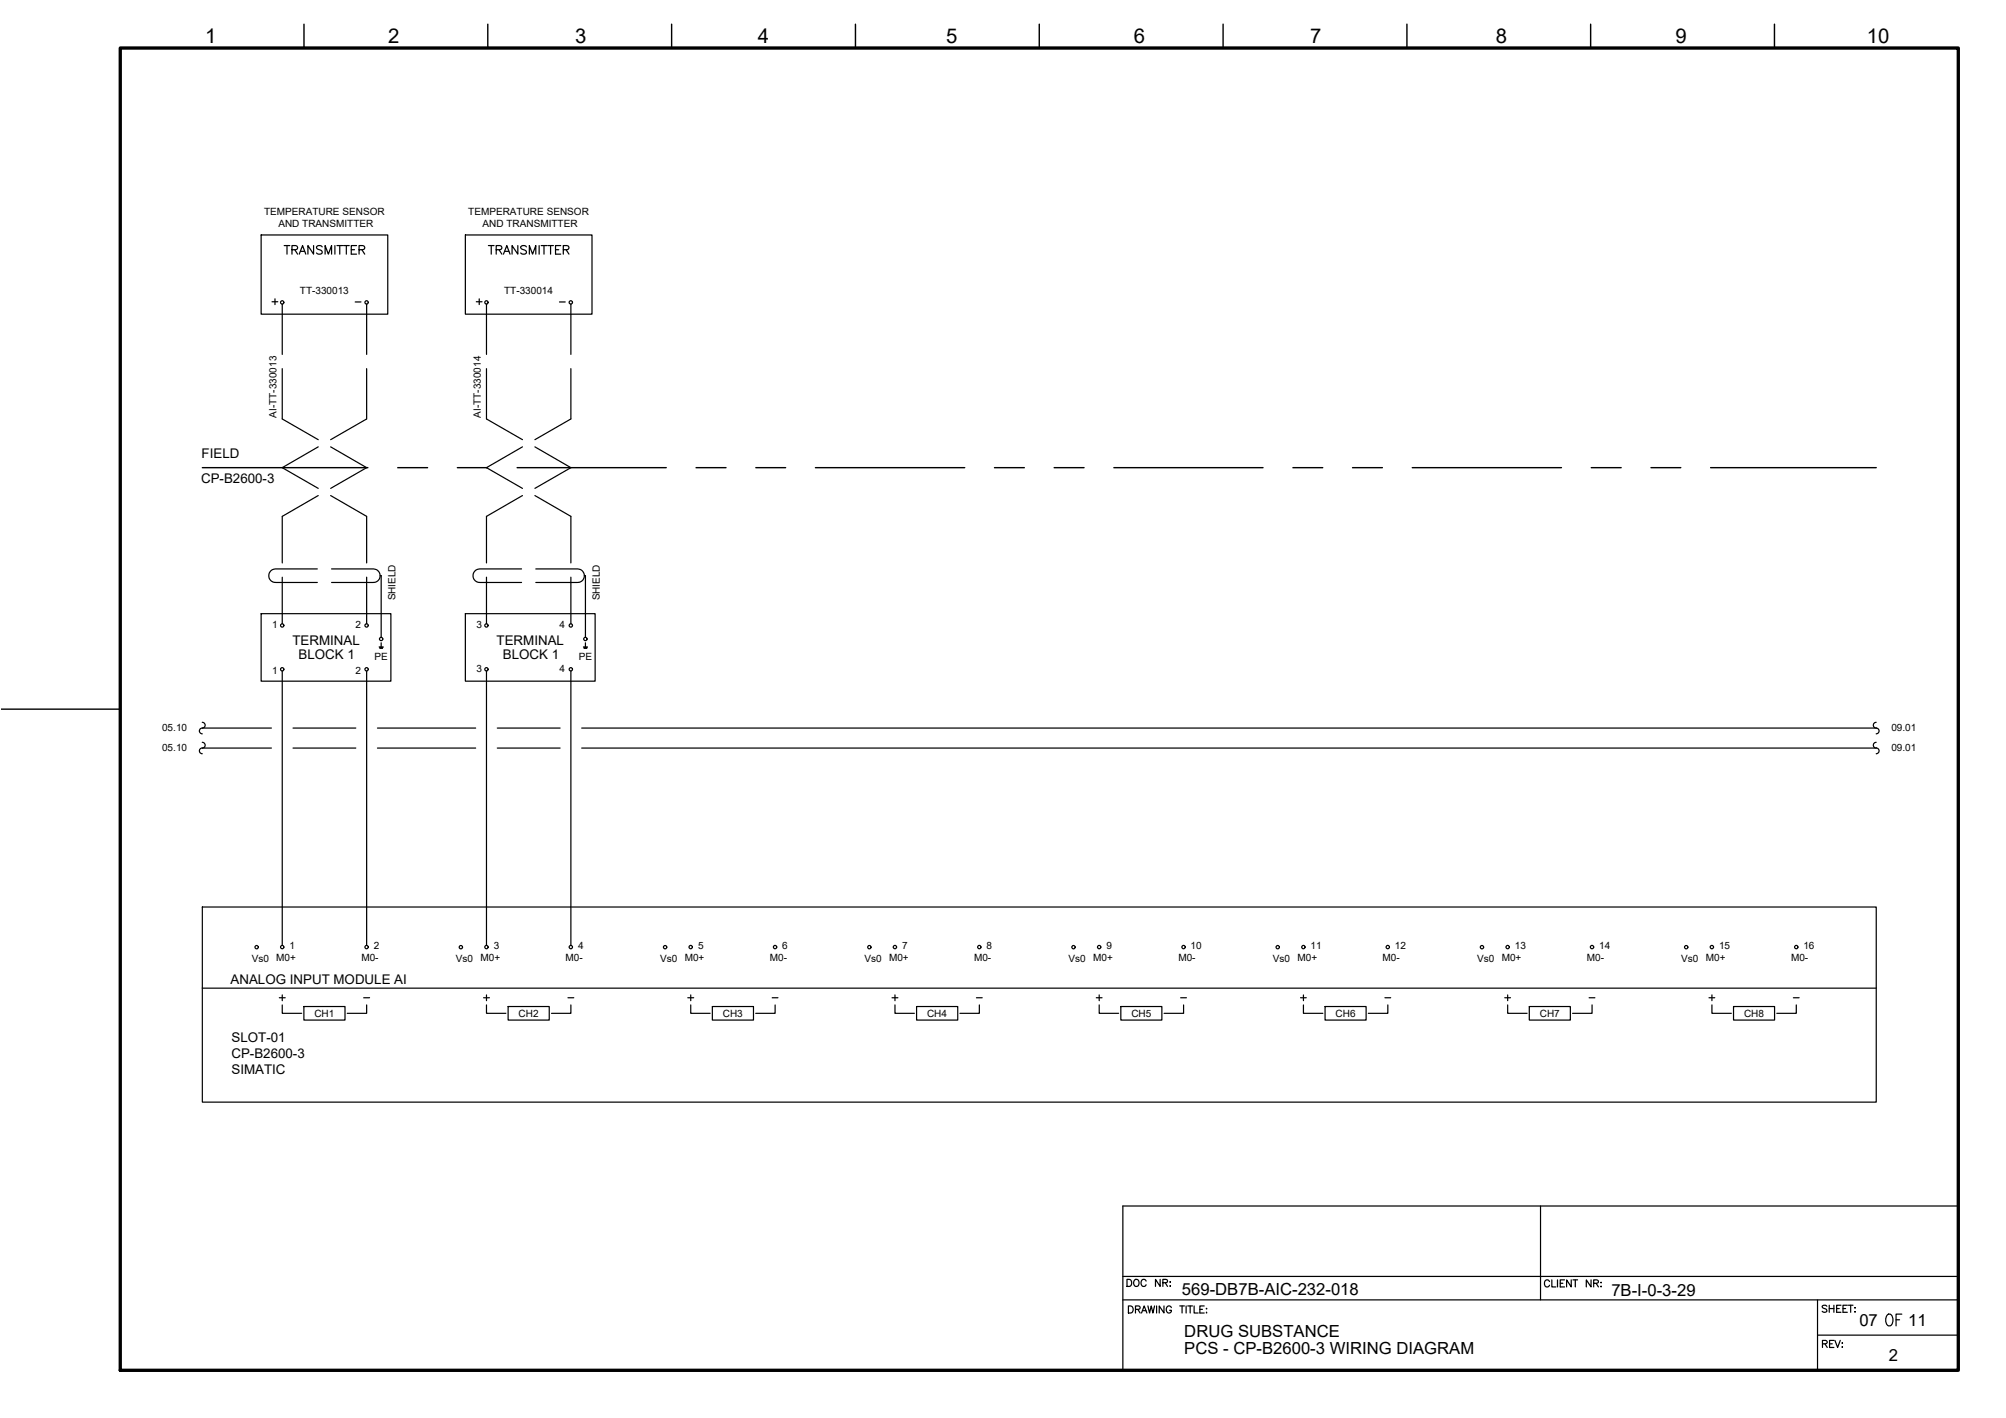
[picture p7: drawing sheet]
<svg xmlns="http://www.w3.org/2000/svg" width="420mm" height="297mm" viewBox="0 0 420 297" stroke-linecap="round" stroke-linejoin="round" font-family="sans-serif">
<!-- layer: G-TTLB-TTLB -->
<path d="M25.2 10.1h385v276.9h-385z" fill="none" stroke="#000" stroke-width=".7"/>
<!-- layer: G-TTLB-INDX -->
<path d="M63.7 5.1v5M102.2 5.1v5M140.7 5.1v5M179.2 5.1v5M217.7 5.1v5M256.2 5.1v5M294.7 5.1v5M333.2 5.1v5M371.7 5.1v5M.2 148.6h25" fill="none" stroke="#000" stroke-width=".3"/>
<!-- layer: LGSP IA4$0$LG_PLOT -->
<path d="M322.7 252.6v19.7M235.2 267.4h175M235.2 272.3h175M380.7 279.7h29.5M380.7 272.3v14.7M235.2 287h175" fill="none" stroke="#000" stroke-width=".25"/>
<!-- layer: LG_PLOT -->
<g fill="none" stroke="#000" stroke-width=".25">
<path d="M410.2 252.6h-175v34.4M236.1 268h.4a.8 .8 0 0 1 .5 .7 .8 .8 0 0 1-.5 .8h-.4zM236.3 273.6h.5a.78 .78 0 0 1 .6 .7 .78 .78 0 0 1-.6 .7h-.5zM237.7 268.1a.7 .7 0 0 1 .9 .6 .7 .7 0 0 1-.9 .7l-.3-.5 .1-.5zM237.8 274.3l.9-.1v-.5l-.9-.1v1.4M238.3 274.3l.5 .7M239.1 275l.5-1.4 .6 1.4M239.3 274.6h.7M240.1 268.4a.54 .54 0 0 0-.7-.4 .54 .54 0 0 0-.4 .6 .61 .61 0 0 0 .2 .8 .61 .61 0 0 0 .8-.1l.1-.2M240.4 273.6l.4 1.4 .3-1.4 .4 1.4 .3-1.4M242.3 273.6v1.4M243 268v1.5l-1-1.5v1.5"/>
<path d="M243.6 268.7l.8-.1 .1-.5-.9-.1v1.5M243.8 273.6v1.4l-1-1.4v1.4M244.1 268.7l.4 .8M245 268.6h.2zM245 269.4h.2zM245.3 273.9a.54 .54 0 0 0-.6-.3 .54 .54 0 0 0-.4 .5 .61 .61 0 0 0 .2 .8 .61 .61 0 0 0 .8-.1v-.3h-.3M247.1 273.6h1M247.6 273.6v1.4M248.4 273.6v1.4M248.8 273.6h1M249.3 273.6v1.4M250.1 273.6v1.4h.9"/>
<path d="M251.3 274.3h.6M252.2 273.6h-.9v1.4h.9M252.6 274.1h.2zM252.7 274.9v.1zM324.5 268.5a.54 .54 0 0 0-.6-.4 .54 .54 0 0 0-.4 .6 .6 .6 0 0 0 .2 .8 .6 .6 0 0 0 .8-.1v-.2M325 268.1v1.5h.9M326.2 268.1v1.5M326.8 268.8h.5M327.7 268.1h-.9v1.5h.9M329.1 268.1v1.5l-1-1.5v1.5M329.5 268.1h.9M329.9 268.1v1.5"/>
<path d="M333.2 268.1v1.5l-.9-1.5v1.5M333.8 268.8l.8-.1 .2-.2-.1-.2-.9-.2v1.5M334.3 268.8l.5 .8M335.3 268.6v.1zM335.3 269.4v.2zM382.6 273.6l-.3-.2-.6 .2v.3l.9 .4v.4a.63 .63 0 0 1-.9 0M383.1 273.4v1.5M383.1 274.1h1M384.1 273.4v1.5M384.7 274.1h.5M385.6 273.4h-.9v1.5h.9M386 274.1h.6"/>
<path d="M386.9 273.4h-.9v1.5h.9M387.1 273.4h1M387.6 273.4v1.5M388.5 274h.1zM388.5 274.8h.1zM381.7 281.5l.9-.1 .1-.3-.3-.3h-.7v1.5M382.2 281.5l.5 .8M383.2 281.5h.6M384.1 280.8h-.9v1.5h.9M384.3 280.8l.6 1.5 .5-1.5M385.8 281.4h.1zM385.9 282.1v.2z"/>
</g>
<!-- layer: I_DATA -->
<g fill="none" stroke="#000" stroke-width=".25">
<path d="M54.7 49.2h26.5v16.6h-26.5zM59.5 51.4h1.2M60.1 51.4v1.8M61.2 52.3l1-.1 .1-.2v-.4l-.4-.2h-.7v1.8M61.7 52.3l.6 .9M62.7 53.2l.7-1.8 .7 1.8M62.9 52.6h.9M65.7 51.4v1.8l-1.2-1.8v1.8M67.5 51.7a.65 .65 0 0 0-.7-.3 .65 .65 0 0 0-.5 .5l.2 .2 .8 .4 .2 .5a.78 .78 0 0 1-1.2 0M68.1 53.2v-1.8l.7 1.8 .6-1.8v1.8M70.1 51.4v1.8M70.6 51.4h1.2"/>
<path d="M71.2 51.4v1.8M71.9 51.4h1.3M72.5 51.4v1.8M73.6 52.3h.7M74.7 51.4h-1.1v1.8h1.1M75.2 52.3l1-.1 .2-.2-.1-.4-.3-.2h-.8v1.8M75.8 52.3l.6 .9M97.5 49.2h26.5v16.6h-26.5zM102.3 51.4h1.2M102.9 51.4v1.8M103.9 52.3l1-.1 .2-.2-.1-.4-.3-.2h-.8v1.8M104.5 52.3l.6 .9"/>
<path d="M105.5 53.2l.7-1.8 .6 1.8M105.7 52.6h.9M108.5 51.4v1.8l-1.2-1.8v1.8M110.3 51.7a.67 .67 0 0 0-.7-.3 .67 .67 0 0 0-.5 .5l.1 .2 .9 .4 .2 .5a.8 .8 0 0 1-1.2 0M110.9 53.2v-1.8l.6 1.8 .7-1.8v1.8M112.9 51.4v1.8M113.3 51.4h1.3M113.9 51.4v1.8M114.7 51.4h1.2M115.3 51.4v1.8M116.4 52.3h.6M117.5 51.4h-1.1v1.8h1.1"/>
<path d="M118 52.3l1-.1 .2-.2-.1-.4-.4-.2h-.7v1.8M118.6 52.3l.6 .9M57 63.2h1.2M57.6 62.6v1.2M54.7 128.6h27.2v14.1h-27.2zM79.4 135.5h.9M79.5 135.7h.7M79.6 135.8h.5M79.8 134.6v.9M97.5 128.6h27.2v14.1h-27.2zM122.2 135.5h.8M122.3 135.7h.7"/>
<path d="M122.3 135.8h.6M122.6 134.6v.9M42.4 190h350.6v40.9h-350.6zM59.1 210.5v1.8h4.1M63.6 210.8h8.7v2.9h-8.7zM76.8 210.5v1.8h-4.1M101.3 209h1.2M101.9 210.5v1.8h4.1M101.9 208.4v1.2M106.4 210.8h8.6v2.9h-8.6zM119.6 210.5v1.8h-4.1M144.1 209h1.2"/>
<path d="M144.7 210.5v1.8h4M144.7 208.4v1.2M149.2 210.8h8.6v2.9h-8.6zM162.3 210.5v1.8h-4M187.5 210.5v1.8h4M192 210.8h8.6v2.9h-8.6zM205.1 210.5v1.8h-4M230.2 210.5v1.8h4.1M234.8 210.8h8.6v2.9h-8.6zM247.9 210.5v1.8h-4.1M272.4 209h1.2M273 210.5v1.8h4.1"/>
<path d="M273 208.4v1.2M277.5 210.8h8.6v2.9h-8.6zM290.7 210.5v1.8h-4.1M315.2 209h1.2M315.8 210.5v1.8h4M315.8 208.4v1.2M320.3 210.8h8.6v2.9h-8.6zM333.5 210.5v1.8h-4.1M358.6 210.5v1.8h4M363.1 210.8h8.6v2.9h-8.6zM376.2 210.5v1.8h-4"/>
<circle cx="59.1" cy="63.3" r=".35"/>
<circle cx="59.1" cy="131" r=".35"/>
<circle cx="76.8" cy="131" r=".35"/>
<circle cx="79.8" cy="133.9" r=".35"/>
<circle cx="101.9" cy="131" r=".35"/>
<circle cx="119.6" cy="131" r=".35"/>
<circle cx="122.6" cy="133.9" r=".35"/>
<circle cx="59.1" cy="140.2" r=".35"/>
<circle cx="76.8" cy="140.2" r=".35"/>
<circle cx="101.9" cy="140.2" r=".35"/>
<circle cx="119.6" cy="140.2" r=".35"/>
<circle cx="53.8" cy="198.4" r=".35"/>
<circle cx="59.1" cy="198.4" r=".35"/>
<circle cx="76.8" cy="198.4" r=".35"/>
<circle cx="96.5" cy="198.4" r=".35"/>
<circle cx="101.9" cy="198.4" r=".35"/>
<circle cx="119.6" cy="198.4" r=".35"/>
<circle cx="139.3" cy="198.4" r=".35"/>
<circle cx="144.7" cy="198.4" r=".35"/>
<circle cx="162.3" cy="198.4" r=".35"/>
<circle cx="182.1" cy="198.4" r=".35"/>
<circle cx="187.4" cy="198.4" r=".35"/>
<circle cx="205.1" cy="198.4" r=".35"/>
<circle cx="224.8" cy="198.4" r=".35"/>
<circle cx="230.2" cy="198.4" r=".35"/>
<circle cx="247.9" cy="198.4" r=".35"/>
<circle cx="267.6" cy="198.4" r=".35"/>
<circle cx="273" cy="198.4" r=".35"/>
<circle cx="290.7" cy="198.4" r=".35"/>
<circle cx="310.4" cy="198.4" r=".35"/>
<circle cx="315.8" cy="198.4" r=".35"/>
<circle cx="333.4" cy="198.4" r=".35"/>
<circle cx="353.2" cy="198.4" r=".35"/>
<circle cx="358.6" cy="198.4" r=".35"/>
<circle cx="376.2" cy="198.4" r=".35"/>
</g>
<!-- layer: I_El_CTRL -->
<path d="M42.4 151.3a.64 .64 0 0 1 .6 .8 .64 .64 0 0 1-.9 .5 .6 .6 0 0 0-.3 .6 .6 .6 0 0 0 .6 .5M42.4 155.5a.6 .6 0 0 1 .6 .6 .6 .6 0 0 1-.6 .6M42.4 156.7a.6 .6 0 0 0-.6 .6 .6 .6 0 0 0 .6 .6M59.1 140.6v57.4M76.8 140.6v57.4M101.9 140.6v57.4M119.6 140.6v57.4M393 151.3a.64 .64 0 0 0-.6 .8 .64 .64 0 0 0 .8 .5 .6 .6 0 0 1 .4 .6 .6 .6 0 0 1-.6 .5M393 155.5a.6 .6 0 0 0-.6 .6 .6 .6 0 0 0 .6 .6M393 156.7a.6 .6 0 0 1 .6 .6 .6 .6 0 0 1-.6 .6" fill="none" stroke="#000" stroke-width=".25"/>
<!-- layer: I_TABS -->
<g fill="none" stroke="#000" stroke-width=".25">
<path d="M59.1 63.7v10.5M59.1 77.2v10.6l7.6 4.3M76.8 63.7v10.5M76.8 77.2v10.6l-7.5 4.3M101.9 63.7v10.5M101.9 77.2v10.6l7.5 4.3M119.6 63.7v10.5M119.6 77.2v10.6l-7.6 4.3M66.7 93.6l-7.6 4.4 7.6 4.3M69.3 93.6l7.5 4.4-7.5 4.3M109.4 93.6l-7.5 4.4 7.5 4.3M112 93.6l7.6 4.4-7.6 4.3"/>
<path d="M66.5 119.2h-8.8a1.42 1.42 0 0 0-1.4 1.4 1.42 1.42 0 0 0 1.4 1.4h8.8M66.7 103.8l-7.6 4.4v9.7M69.3 103.8l7.5 4.4v9.7M69.4 119.2h8.8a1.42 1.42 0 0 1 1.4 1.4 1.42 1.42 0 0 1-1.4 1.4h-8.8M109.2 119.2h-8.7a1.42 1.42 0 0 0-1.4 1.4 1.42 1.42 0 0 0 1.4 1.4h8.7M109.4 103.8l-7.5 4.4v9.7M112 103.8l7.6 4.4v9.7M112.2 119.2h8.8a1.42 1.42 0 0 1 1.4 1.4 1.42 1.42 0 0 1-1.4 1.4h-8.8M59.1 120.9v9.8M76.8 120.9v9.8M79.6 120.6h.2v12.9M101.9 120.9v9.8"/>
<path d="M119.6 120.9v9.8M122.4 120.6h.2v12.9"/>
</g>
<!-- layer: I_EL_BLUE -->
<path d="M42.4 152.5h14.5M61.4 152.5h13.1M79.1 152.5h20.5M104.2 152.5h13.1M121.8 152.5h271.2" fill="none" stroke="#000" stroke-width=".25"/>
<!-- layer: I_EL_WHITE -->
<path d="M42.4 156.7h14.5M61.4 156.7h13.1M79.1 156.7h20.5M104.2 156.7h13.1M121.8 156.7h271.2" fill="none" stroke="#000" stroke-width=".25"/>
<!-- layer: EI-CTRL -->
<path d="M42.4 207h350.6" fill="none" stroke="#000" stroke-width=".25"/>
<!-- layer: I_LIMIT_LINE -->
<g fill="none" stroke="#000" stroke-width=".3">
<path d="M42.4 98h34.6M83.3 98h6.3M95.8 98h6.2M108.3 98h31.3M145.8 98h6.3M158.3 98h6.2M170.8 98h31.3M208.3 98h6.2M220.8 98h6.3M233.3 98h31.2M270.8 98h6.3M283.3 98h6.2"/>
<path d="M295.8 98h31.2M333.3 98h6.3M345.8 98h6.2M358.3 98h34.7"/>
</g>
<text font-size="5.7" x="394.1" y="279">OF</text>
<g font-size="4.4">
<text x="57.5" y="211">+</text>
<text x="185.9" y="211">+</text>
<text x="228.6" y="211">+</text>
<text x="357" y="211">+</text>
</g>
<g font-size="4.3">
<text x="43" y="9">1</text>
<text x="81.3" y="9">2</text>
<text x="120.5" y="9">3</text>
<text x="158.7" y="9">4</text>
<text x="198.2" y="9">5</text>
<text x="237.5" y="9">6</text>
<text x="274.4" y="9">7</text>
<text x="313.3" y="9">8</text>
<text x="350.9" y="9">9</text>
<text x="391" y="9">10</text>
</g>
<text font-size="4" x="98.8" y="64.9">+</text>
<g font-size="3.5">
<text x="247.5" y="271.3">569-DB7B-AIC-232-018</text>
<text x="337.5" y="271.4">7B-I-0-3-29</text>
<text x="248.1" y="280.1">DRUG SUBSTANCE</text>
<text x="389.4" y="277.7">07</text>
<text x="399.6" y="277.7">11</text>
<text x="248.1" y="283.7">PCS - CP-B2600-3 WIRING DIAGRAM</text>
<text x="395.6" y="285">2</text>
</g>
<g font-size="2.8">
<text x="42.2" y="96">FIELD</text>
<text x="42.1" y="101.1">CP-B2600-3</text>
<text x="61.2" y="135.1">TERMINAL</text>
<text x="104" y="135.1">TERMINAL</text>
<text x="62.5" y="138.1">BLOCK 1</text>
<text x="105.3" y="138.1">BLOCK 1</text>
<text x="48.3" y="206.2">ANALOG INPUT MODULE AI</text>
<text x="48.5" y="221.6">CP-B2600-3</text>
<text x="48.5" y="218.3">SLOT-01</text>
<text x="48.5" y="225">SIMATIC</text>
</g>
<g font-size="2.6">
<text x="73.4" y="64.6">-</text>
<text x="116.4" y="64.6">-</text>
<text x="75.1" y="210.3">-</text>
<text x="118.2" y="210.3">-</text>
<text x="160.9" y="210.3">-</text>
<text x="203.6" y="210.3">-</text>
<text x="246.2" y="210.3">-</text>
<text x="289.3" y="210.3">-</text>
<text x="332" y="210.3">-</text>
<text x="374.6" y="210.3">-</text>
</g>
<g font-size="2.1">
<text x="55.3" y="45">TEMPERATURE SENSOR</text>
<text x="58.3" y="47.5">AND TRANSMITTER</text>
<text x="98.1" y="45">TEMPERATURE SENSOR</text>
<text x="101.1" y="47.5">AND TRANSMITTER</text>
<text x="62.8" y="61.7">TT-330013</text>
<text x="105.6" y="61.7">TT-330014</text>
<text x="57.9" y="87.5" transform="rotate(-90 57.9 87.5)">AI-TT-330013</text>
<text x="100.7" y="87.5" transform="rotate(-90 100.7 87.5)">AI-TT-330014</text>
<text x="82.8" y="125.8" transform="rotate(-90 82.8 125.8)">SHIELD</text>
<text x="125.6" y="125.8" transform="rotate(-90 125.6 125.8)">SHIELD</text>
<text x="57" y="131.6">1</text>
<text x="74.4" y="131.6">2</text>
<text x="99.8" y="131.6">3</text>
<text x="117.2" y="131.6">4</text>
<text x="57" y="141.2">1</text>
<text x="74.4" y="141.1">2</text>
<text x="78.4" y="138.2">PE</text>
<text x="99.8" y="140.7">3</text>
<text x="117.2" y="140.7">4</text>
<text x="121.2" y="138.2">PE</text>
<text x="34" y="153.1">05.10</text>
<text x="396.2" y="153.1">09.01</text>
<text x="34" y="157.3">05.10</text>
<text x="396.2" y="157.3">09.01</text>
<text x="52.7" y="201.4">Vs0</text>
<text x="57.9" y="201.4">M0+</text>
<text x="60.6" y="198.8">1</text>
<text x="75.7" y="201.4">M0-</text>
<text x="78.3" y="198.8">2</text>
<text x="95.5" y="201.4">Vs0</text>
<text x="100.6" y="201.4">M0+</text>
<text x="103.4" y="198.8">3</text>
<text x="118.5" y="201.4">M0-</text>
<text x="121.1" y="198.8">4</text>
<text x="138.3" y="201.4">Vs0</text>
<text x="143.4" y="201.4">M0+</text>
<text x="146.2" y="198.8">5</text>
<text x="161.2" y="201.4">M0-</text>
<text x="163.8" y="198.8">6</text>
<text x="181.1" y="201.4">Vs0</text>
<text x="186.2" y="201.4">M0+</text>
<text x="189" y="198.8">7</text>
<text x="204" y="201.4">M0-</text>
<text x="206.6" y="198.8">8</text>
<text x="223.8" y="201.4">Vs0</text>
<text x="229" y="201.4">M0+</text>
<text x="231.8" y="198.8">9</text>
<text x="246.8" y="201.4">M0-</text>
<text x="249.4" y="198.8">10</text>
<text x="266.6" y="201.4">Vs0</text>
<text x="271.8" y="201.4">M0+</text>
<text x="274.5" y="198.8">11</text>
<text x="289.6" y="201.4">M0-</text>
<text x="292.2" y="198.8">12</text>
<text x="309.4" y="201.4">Vs0</text>
<text x="314.5" y="201.4">M0+</text>
<text x="317.3" y="198.8">13</text>
<text x="332.4" y="201.4">M0-</text>
<text x="334.9" y="198.8">14</text>
<text x="352.1" y="201.4">Vs0</text>
<text x="357.3" y="201.4">M0+</text>
<text x="360.1" y="198.8">15</text>
<text x="375.1" y="201.4">M0-</text>
<text x="377.7" y="198.8">16</text>
<text x="65.8" y="213">CH1</text>
<text x="108.6" y="213">CH2</text>
<text x="151.4" y="213">CH3</text>
<text x="194.2" y="213">CH4</text>
<text x="237" y="213">CH5</text>
<text x="279.7" y="213">CH6</text>
<text x="322.5" y="213">CH7</text>
<text x="365.3" y="213">CH8</text>
</g>
</svg>
